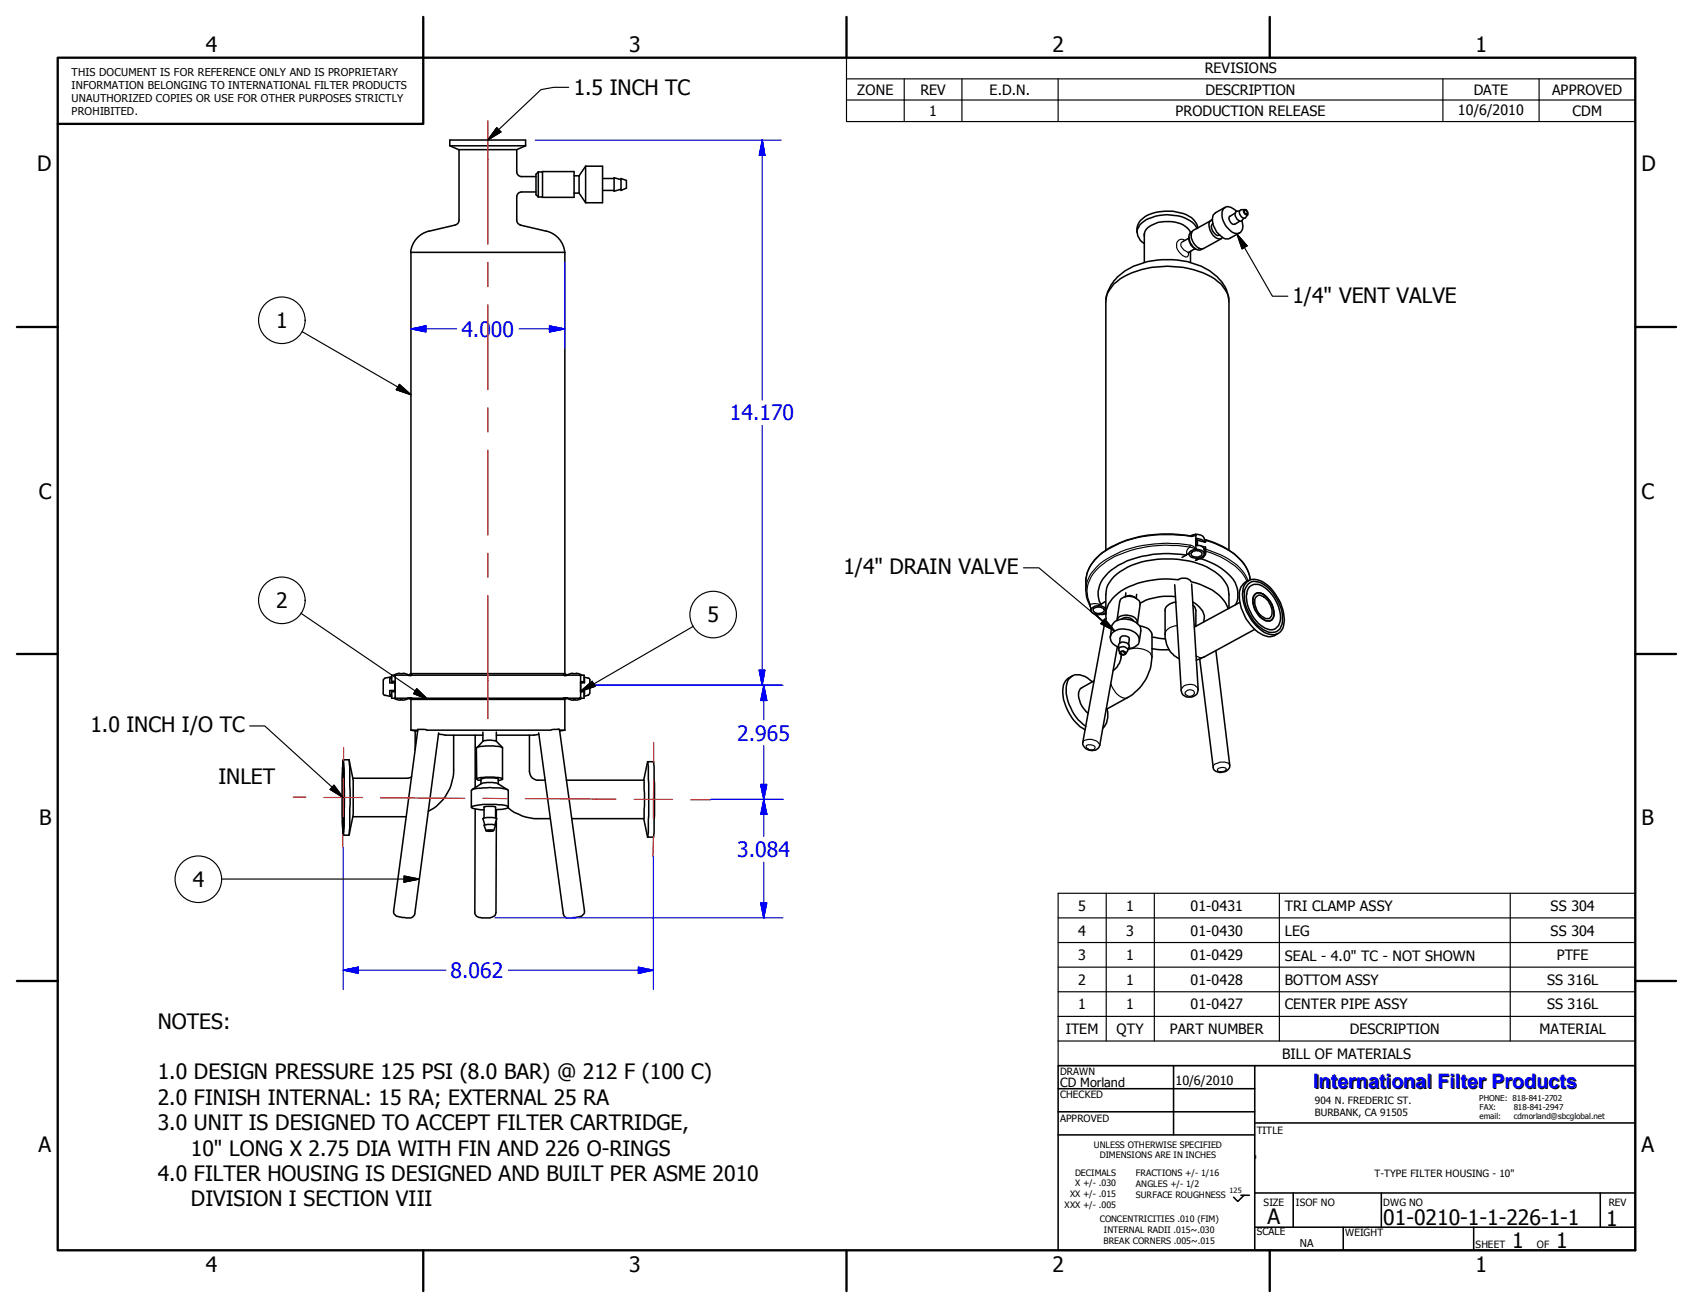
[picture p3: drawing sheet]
<svg xmlns="http://www.w3.org/2000/svg" width="279mm" height="216mm" viewBox="0 0 279 216" stroke-linecap="round" stroke-linejoin="round" font-family="sans-serif">
<!-- layer: Visible (ANSI) -->
<g fill="none" stroke="#000" stroke-width=".25">
<path d="M74.2 24.1h12.5M75.8 24.7v11.6M75.8 36.4a.83 .83 0 0 1-.7 .7l-4.3 1a4 4 0 0 0-3 3.6M85.3 36.4a.79 .79 0 0 0 .6 .7M85.3 28.4a.79 .79 0 0 0 .8 .7M85.3 24.7v3.7M85.3 32.5v3.8M85.9 37.1l4.3 1.1M86 29.1h2.5M86 31.7h2.5M86.1 31.7a.79 .79 0 0 0-.8 .8M86.7 24.1v-1h-12.5v1l1.5 .6h9.6"/>
<path d="M86.7 24.1l-1.4 .6M88.8 28.4v4.1M88.8 28.4l-.3 .4v3.3l.3 .4M88.8 32.5l.7 .1M89.5 28.3v4.3M89.5 28.3h5.2v4.3h-5.2M89.5 28.3l-.7 .1M90.2 38.1a4 4 0 0 1 3 3.6M94.7 29h.9M94.7 31.9h.9M95.6 29v2.9M95.6 31.9l1 1.6"/>
<path d="M96.6 27.4v6.1M96.6 27.4h2.8v6.1h-2.8M96.6 27.4l-1 1.6M99.4 29.5h1.9M99.4 31.4h1.9M102.5 29.7l-1.2-.4v2.3l1.2-.4M102.5 29.5l.9 .3v1.3l-.9 .3zM188.8 38.5v4.8M196.2 39.1a2.17 2.17 0 0 0 1.2 2M196.2 39.3l-1 .6M196.5 38.4a3.7 3.7 0 0 0-3.8-1.8 4.5 4.5 0 0 0-3.7 1.4l-.2 1M196.6 38.7l-.1 .1"/>
<path d="M196.7 38.2l-.2 .2a1.54 1.54 0 0 0 .2 2 1.18 1.18 0 0 0 1.7 .7M197.5 37.7a4.4 4.4 0 0 0-3.8-2.1 6.5 6.5 0 0 0-5.6 1.5 2.05 2.05 0 0 0 .7 3.1M197.7 37.7a3.3 3.3 0 0 0-3-2.6 8.1 8.1 0 0 0-5.7 .7 2.59 2.59 0 0 0-1.4 2.6M199.9 36.4l-3 1.6a1.89 1.89 0 0 0 .6 2.7l.2 .2a.86 .86 0 0 0 .9 .1l3-1.6M200.1 36.3h-.2a1.6 1.6 0 0 0 .1 2.2l.7 .7a.77 .77 0 0 0 1 0M200.2 36.9a1.34 1.34 0 0 0 .5 1.9h.6M202.2 34.2l-1.6 .9a1.87 1.87 0 0 0-.2 2.4 3 3 0 0 0 2.1 1.9h.3l1.8-1M203.8 35.2l-.8 .5a.86 .86 0 0 0 .6 1.3l1-.5M204.1 34.9l-.6-.5a1.04 1.04 0 0 0-1.3-.2 1.04 1.04 0 0 0-.5 1.1 3.4 3.4 0 0 0 2.3 3.2 1.18 1.18 0 0 0 1-1.7v-.4M204.6 34.8l-.5 .1a1.02 1.02 0 0 0-.1 1 1.02 1.02 0 0 0 .9 .6l.4-.5M205.2 34.7a.54 .54 0 0 1 .7 .1 .54 .54 0 0 1 0 .7l-.4-.1-.3-.4zM205.4 34.7a.39 .39 0 0 1 .4 .2 .39 .39 0 0 1-.1 .5h-.1a.48 .48 0 0 1-.2-.7z"/>
<path d="M205.4 34.6l-.7 .1a.86 .86 0 0 0 .6 1.3h.2l.4-.6M93.2 41.7h-25.4v69.5M93.2 41.7v69.5M182.5 49.5a7.1 7.1 0 0 1 3.9-5.2 14.2 14.2 0 0 1 13.2 .4 6.6 6.6 0 0 1 3.2 4.8M196.5 41.5v1.8M197.2 41l-1 .7M197.8 41h.1M179.2 96v1.4M181.7 99.8h-.2M182.4 99.3l-.7 .5M182.5 90.8v-41a4.1 4.1 0 0 1 1.8-3.3 13.5 13.5 0 0 1 9.2-2.5 13 13 0 0 1 8 2.9l.4 .5a3.6 3.6 0 0 1 .9 2.4v41M185 98.9a2.21 2.21 0 0 1 3.1 .4l.1 .5-.5 3.1a1.32 1.32 0 0 0-1.3-1.3 1.56 1.56 0 0 0-2.1 .8l.5-3.1z"/>
<path d="M185.6 98.5l1-.2 .5 .2 .5 .3M185.8 97.9l-.1 .6M187.6 98.1l-.1 .6M193.9 96.5l1 17.5M194 98.5a10 10 0 0 0-5.8 1.1M194.1 99.4a1.82 1.82 0 0 0-1.8 1.4v3.9M194.5 95.7a14.4 14.4 0 0 0-10 2.2 4.3 4.3 0 0 0-1.9 4.3l-.2 .2-3.7 20.2M194.5 95.6a1.63 1.63 0 0 1 2 .3M195.8 91.6a17.5 17.5 0 0 0-11.2 1.7 6.4 6.4 0 0 0-3.4 4.3 4 4 0 0 0 .5 2.2M195.8 91.6l-.7 .4M195.9 91.5l-.1 .1M196.5 96a9.9 9.9 0 0 1 5.4 3.1l.8 1.4"/>
<path d="M196.7 96.4l1 17.5M196.7 91.1a1.29 1.29 0 0 1 1.7 .2 .77 .77 0 0 1-1.1 .6 .57 .57 0 0 1-.7-.7zM196.8 99.4a3.3 3.3 0 0 1 2 2.6l-.2 .7M196.8 99.9l.3 .2 .3 .7v2.6M197.3 88.2l.6 .1a.93 .93 0 0 1 .9 .6v.6M197.3 90.7h.6a.65 .65 0 0 1 .8 .5 .65 .65 0 0 1-.5 .8 1.69 1.69 0 0 1-2-.4v-.2M197.4 90h.3a.93 .93 0 0 1 1.1 .7v.7M197.4 88.9l.8 .1 .5 .4M197.4 88.3v2.3M197.5 90h.1M197.6 89.2l-.2 .1M197.6 90h.1"/>
<path d="M197.6 89.2v.8M198.1 92.2a9.9 9.9 0 0 1 5.7 3.9 4.2 4.2 0 0 1 .1 3.7M198.1 92.2l-.8 .3M198.2 90.2l.7 .1v.3M198.6 91.8v.2M198.7 90.6l.2 .1M198.8 90.7h.1M198.9 90.9l-.1 .2M198.9 89.4v.1M199 89.1l-.1 .4-1.3-.3M199 91a1.12 1.12 0 0 1-.4 1l-.5 .2M205.7 96.1a2.35 2.35 0 0 1 3 .2 7.4 7.4 0 0 1 3.1 7 1.99 1.99 0 0 1-3.1 1.1 8 8 0 0 1-3.6-6.8 2.12 2.12 0 0 1 .6-1.5z"/>
<path d="M206 96.4a1.73 1.73 0 0 1 2.1-.2 7 7 0 0 1 3.5 6.8 1.72 1.72 0 0 1-2.7 1.1 6.9 6.9 0 0 1-3.5-6.8zM206.1 97a1.9 1.9 0 0 1 2.7 0 6.4 6.4 0 0 1 2.5 5.6 1.58 1.58 0 0 1-2.5 1.1 6.3 6.3 0 0 1-3.1-5.7zM206.1 95.8a2.43 2.43 0 0 0-1.6 2.9 7.6 7.6 0 0 0 4 6.1 2.13 2.13 0 0 0 2.4-.2M207.1 98a1.75 1.75 0 0 1 2.3 .9 3.4 3.4 0 0 1 .7 3 .92 .92 0 0 1-1.6 .3 3.5 3.5 0 0 1-1.6-3.7zM207.1 98.1a1.1 1.1 0 0 1 1.6 .2 3.4 3.4 0 0 1 1.4 3.8 1.17 1.17 0 0 1-1.8 0 3.5 3.5 0 0 1-1.4-3.8zM207.3 98.5a.61 .61 0 0 1 .9-.1 2.81 2.81 0 0 1 1.5 3.4 .91 .91 0 0 1-1.4 0 3 3 0 0 1-1.1-3.1zM63.2 114.5l.3 .3M63.2 112.2v2.2M63.5 114.7l1.1 .3M63.5 112l-.2 .2M64.6 111.9l-.3 .1v.7h.9M64.6 111.7l-1.1 .3"/>
<path d="M64.7 112.7v-.1l.1 .1M64.7 114v.1l.1-.1M65.1 115.3l1 .3M65.2 114h-.9v.7l.3 .1M65.3 111.4v3.9M65.3 111.4h-.7v1.1h.6v1.7h-.6v1.1h.7M65.3 111.4h1.9M65.9 111.2h.6M65.9 111.1l-.8 .3M66 115.5h.4M66.5 111.1l.9 .3M67.2 111.4h.6"/>
<path d="M67.2 115.3h.6M67.2 111.4h.8M67.3 115.3l.5 .1M67.4 115.3l-1 .3M67.8 111.2h25.4M67.8 115.4h25.4M67.8 111.4h.2M67.8 111.4v.1M67.8 115.2v.1M67.8 115.4v5.1M67.8 111.2l-.4 .2M67.8 115.3h.1"/>
<path d="M68 111.4h25M93 111.4l.2 .1M93 111.4h.2M93 115.3h.1M93 115.3h.2M93.2 111.4h.5M93.2 115.3h.5M93.2 115.2l2.5 .1M93.2 115.2l-27.9 .1M93.2 111.4v.1M93.2 115.2v.1M93.2 111.2l.4 .2"/>
<path d="M93.6 115.3l1 .3M93.7 115.3l-.5 .1v5.1M94.5 111.2h.6M94.5 111.1l-.9 .3M94.6 115.5h.3M95.1 111.1l.9 .3M95.7 111.4l.1 .2v3.5l-.1 .2M95.7 111.4h.7v1.1h-.6M95.7 111.4l-2.5 .1M95.8 114.2h.6v1.1h-.7M95.8 114h.7l-.1 .7M95.8 112.6h.2v.1"/>
<path d="M96 115.3l-1 .3M96 114v.1h-.2M96.4 112l.1 .7h-.7M96.4 111.8l.7 .2M97.1 111.9l.2 .3v2.2M97.1 114.7l-.7 .2M97.3 114.5l-.2 .2M177 111.6a2.69 2.69 0 0 0-1.5 3.3 8 8 0 0 0 3.6 5.6M178.5 113.5a1.65 1.65 0 0 0-.3 2.1l.6 1.2 .8 .9M180 100.6v.1M180.1 100.6a.77 .77 0 0 0 .9 .8h.6a.93 .93 0 0 0 .9-.4M180.3 112.5a3.3 3.3 0 0 0-3.2-1 1.95 1.95 0 0 0-1.1 2 8.1 8.1 0 0 0 3.2 6.4"/>
<path d="M180.5 100.5a1.43 1.43 0 0 1 1.7 0 .56 .56 0 0 1-.7 .7 .72 .72 0 0 1-.7 0 .72 .72 0 0 1-.3-.7zM181.2 100h.5l.8 .5M182.5 101.3l-.8 .1M182.7 117a3.4 3.4 0 0 1-.7 3.2M183.3 105.1l.2-1.7a1.91 1.91 0 0 1 2.2-1.2 2.96 2.96 0 0 1 2.5 1.4l.1 .5-.3 1.7M184.4 106.7l-2.9 16.4M184.7 106.9a1.65 1.65 0 0 1-1.4-2.1 2.47 2.47 0 0 1 3-.9 1.84 1.84 0 0 1 1.7 2.2l-.4 .5a2.03 2.03 0 0 1-1.4 .5M184.7 107a.73 .73 0 0 1 .1-.9 .73 .73 0 0 1 .9-.1l.4 .2a.43 .43 0 0 1 .2 .7l-.2 .3M184.8 106.2v-.9a.9 .9 0 0 1 1.6 .1l-.2 1M184.8 107.8l-.1-.5a.54 .54 0 0 1 .7-.6l.3 .1a.48 .48 0 0 1 .4 .7l-.4 .4M184.8 107.6a.57 .57 0 0 1 .6-.2 .57 .57 0 0 1 .4 .5 .57 .57 0 0 1-.6 .2 .57 .57 0 0 1-.4-.5zM185 107.6a.44 .44 0 0 1 .7 .3l-.5 .1a.26 .26 0 0 1-.2-.1 .26 .26 0 0 1 0-.3z"/>
<path d="M185 102.2a1.42 1.42 0 0 1 2.1 .3M185 108v.5M188.1 103.3l.7 .2a1.67 1.67 0 0 1 1.3 1.2v3.8M190.1 105.2l2.2 .3M190.1 107.1l1.4 .2h1.5M198 108.8l2.2 17.8M200.7 107.4l2.2 18.9M202.8 100.4a8.7 8.7 0 0 0-.3-3.8 8.5 8.5 0 0 0-5.5-3.8 16.9 16.9 0 0 0-10.9 .8 6.4 6.4 0 0 0-3.5 3.5l-.1 1v3.3M56.6 129v5.2M56.6 129h.1M56.6 134.2h.1M56.6 128.5v6.3z"/>
<path d="M56.6 126.6l.2 1.9v6.5l-.2 1.7-.1-2.1v-6.1zM56.6 125.9l.2 1.5v8.7l-.2 1.3-.1-1.6v-8zM56.6 125.4l.1 1a96.5 96.5 0 0 1-.1 11.5l-.1-1.5v-9.6zM56.6 136.7h.1M56.6 125.4h1M56.7 126.5l-.1 .1M57.6 125.4l.1 1.2 .1 3.9-.1 6.2-.1 1.2M57.6 125.4l.6 3.1M58.2 128.5v6.3M58.2 134.8l-.6 3.1h-1M58.2 134.8h8.9M67.8 120.5h1.2"/>
<path d="M67.8 120.5l.7 .1M67.9 128.2l-.6 .3h-9.1M68.5 120.6l.4 .1M68.5 120.6v3.2M70.4 120.5h20.5M70.4 120.5l-1.4-.1-4 30a.98 .98 0 0 0 1 1l1.2 .1a1 1 0 0 0 1.3-.7l3.9-29.8M72.4 121.2a27.5 27.5 0 0 0 5.6 .1h1.7M74.9 121.3v5.8a7.8 7.8 0 0 1-4.2 6.8M77.8 133.2v-2.7l.2-.2 .9-.2a13.8 13.8 0 0 1 4.9 .3l.1 2.8M77.9 130.4l1.5-1.1a4.9 4.9 0 0 1 2.8 0l1.6 1.1M78.4 133.5v17.1a1.09 1.09 0 0 0 1.2 .9h.5a1.68 1.68 0 0 0 1.7-.6l.1-15.6M78.4 121.3v8.7"/>
<path d="M78.7 128.6l-.1-5.2a8 8 0 0 1 4.3 0v5.2M79.4 128.8h-.5l-.2-.2a7.3 7.3 0 0 1 4.1-.1l.1 .2-.7 .1M79.4 129.3v-.7a5.5 5.5 0 0 1 2.8 0v.7M79.7 122.4a3.8 3.8 0 0 1 2.2-.1l1 1.1M79.7 120.8v1.6M79.7 122.4l-1 1M79.9 133.7l-1.7-.2-.4-.3a10.6 10.6 0 0 1 5.7-.2l.4 .2-.2 .2-1.9 .3M79.9 135v-1.8l.4-.1h1.1l.4 .1v1.8M80 136.1l-.3-1a3.4 3.4 0 0 1 2.3 0l-.3 1M80.2 137.1l-.3-.9 .6-.1 1.3 .1-.3 .9M80.2 137.1h1.3l-.6 .1zM80.4 137.1h.9z"/>
<path d="M81.9 120.8v1.6M81.9 133.7v1.4M83.8 133.3a7.4 7.4 0 0 0 5 1.8h2M87.4 121.3v6.1a1.41 1.41 0 0 0 1.4 1.4h1.2M88.9 121.2l-.8 .1h-6.2M91 120.5l1.3-.1 4.2 30a1.1 1.1 0 0 1-1.3 1l-1 .1a.94 .94 0 0 1-1.2-.7l-4.1-29.8M92.3 120.5h.9M93.2 120.5l-.8 .1M93.5 128.8h12.7M94.4 135.1h11.8M106.2 128.8l.7-3.1h1l.1 3.6-.1 8.1v.8h-1M106.2 128.8l.2 2.1-.2 4.2"/>
<path d="M106.2 135.1l.7 3.1M106.9 125.7l.1 .8 .1 2.8v5.3l-.1 2.8-.1 .8"/>
</g>
<!-- layer: Visible Narrow (ANSI) -->
<g fill="none" stroke="#000" stroke-width=".19">
<path d="M195.2 39.9a.67 .67 0 0 0 0 1.1l.8 .7h.2M195.5 39.7a.86 .86 0 0 0-1 0 .86 .86 0 0 0-.3 .9 2.14 2.14 0 0 0 1.7 1.8l.3-.4v-.3M179.8 99.7l.1 .1 .2 .8M196.4 88.5a21.5 21.5 0 0 0-12.2 1.5 8.1 8.1 0 0 0-4.9 4.9l-.1 1.1M196.4 90v.2a22.2 22.2 0 0 0-12.4 1.6 8.6 8.6 0 0 0-4.4 4.5 5.4 5.4 0 0 0 .3 3.5 2.08 2.08 0 0 1 1.6 0M197.3 88.2l-.5 .3M197.3 90.7l-.2-.1a.75 .75 0 0 0-.9-.2 .75 .75 0 0 0-.4 .8l.1 .3M197.4 88.3l-.7 .3-.3-.1M197.4 90.6l-.2-.2a2.29 2.29 0 0 0-1.7-.5 19.7 19.7 0 0 0-13.4 2.7 6 6 0 0 0-2.9 4.8M197.4 92.5h.1M198.9 89.2a12 12 0 0 1 6.2 3.7 5.4 5.4 0 0 1 1.2 2.8M198.9 90.6a12.6 12.6 0 0 1 6.1 3.6l1 1.7"/>
<path d="M199 91a12 12 0 0 1 6.2 3.9l.6 1.1M180.9 101.4l1.4 1.3M183.3 112.8a3 3 0 0 0 2.6 2.5l.2-.2M185.1 108.1l-.1 .4M186.1 107.3a3.9 3.9 0 0 1 3.7 .5l.3 .7M194.3 103.3a1.95 1.95 0 0 0-2 1.4M195.8 114a.75 .75 0 0 1 .8-.1 .75 .75 0 0 1 .5 .6 .81 .81 0 0 1-.8 .4 .81 .81 0 0 1-.7-.6zM197.4 108.3l.3 .1a.9 .9 0 0 0 1 .1M197.7 113.9a1.54 1.54 0 0 0-2.6-.3l-.2 .4M178.7 122.6a1.29 1.29 0 0 1 1.5-.6l.3 .2a1.14 1.14 0 0 1 1 .9M179.3 123.1a1.2 1.2 0 0 1 1.4 .2v.1a.81 .81 0 0 1-.8 .4 .81 .81 0 0 1-.6-.7zM201.1 126.8l.9-.1 .4 .2a.93 .93 0 0 1-1.5 .2z"/>
<path d="M202.9 126.3a1.51 1.51 0 0 0-2-.3 .65 .65 0 0 0-.7 .6"/>
</g>
<g fill="none" stroke="#000" stroke-width=".25">
<path d="M196.2 41.7h-.1M179.2 97.4a7 7 0 0 0 .7 2.7l.2 .5 .2-.3 .4-.2 .5-.1 .3-.2M196.8 88.5a22 22 0 0 0-13.3 1.7 8.2 8.2 0 0 0-4.1 4.4l-.2 1.4M197.4 88.3l-.1-.1-.8 .3M197.4 90.6v.1l-.9 .2-.3 .5-.3 .1M198.9 90.6l.1 .4M199 89.1a12.2 12.2 0 0 1 6.4 4.1l.7 1.5 .2 1M204.6 99.4l-7.5 4.1M180.5 112.4l-2 1.1M180.8 101.4l1.5 1.3M185 108.5a3.6 3.6 0 0 1-1.3 2.2M190.1 108.5a8 8 0 0 1-4 6.6l-3.5 2"/>
<path d="M192.3 104.7a4.1 4.1 0 0 0 2.3 4M197.7 113.9a1.45 1.45 0 0 1-1.2 1.2 1.45 1.45 0 0 1-1.5-.8l-.1-.3M207.1 103.9l-8.4 4.6-1.3 .5M178.7 122.6a1.42 1.42 0 0 0 1.8 1.2h.3l.4-.2 .3-.5M202.9 126.3a1.31 1.31 0 0 1-1.4 1.2 1.11 1.11 0 0 1-1.3-.9"/>
</g>
<!-- layer: Symbol (ANSI) -->
<g fill="none" stroke="#000" stroke-width=".19">
<path d="M93.9 14.4h-2.5l-2.1 .4-8.7 8.3 2.1-1.3-.7-.7-1.4 1.9M139.7 13v-3.5h130.2v3.5M139.7 16.5h130.2M149.2 13v7.1M158.7 13v7.1M174.6 13v7.1M238.1 13v7.1M254 13v7.1M269.9 13h-130.2v3.5M269.9 13v7.1h-130.2v-3.6M204.2 38.7l1.6 1.9-.8 .5zM204.2 38.7l5.8 10.2h2.5"/>
<path d="M49.8 54.7l18 10.5M65.9 63.4l1.9 1.8-2.4-.9zM168.9 93.7h2.5l12.6 10.4M41.2 119.8h2.5l12.8 11.7-1.4-1.9-.6 .7 2 1.2M49.7 101.2l20.9 14.2M68.8 113.7l1.8 1.7-2.3-.9zM95.8 114.1l1.9-1.6 .5 .8zM114.4 103.4l-18.6 10.7M182.3 102.2l1.7 1.9-2.3-1.2zM36.6 145.1h32.6M66.7 144.6l2.5 .5-2.5 .5zM174.6 151.5h95.3"/>
<path d="M174.6 155.6h95.3M174.6 159.6h95.3M182.6 147.4v24.4M190.5 147.4v24.4M211.1 147.4v24.4M249.2 147.4v24.4M174.6 167.8h95.3v-20.4h-95.3v24.4M174.6 171.8v4.1h95.3v-4.1M174.6 163.7h95.3M269.9 167.8v4h-95.3"/>
<circle cx="46.5" cy="52.9" r="3.8"/>
<circle cx="46.5" cy="99.1" r="3.8"/>
<circle cx="117.7" cy="101.4" r="3.8"/>
<circle cx="32.7" cy="145.1" r="3.8"/>
</g>
<!-- layer: Border (ANSI) -->
<g fill="none" stroke="#000" stroke-width=".38">
<path d="M9.5 9.5h260.4v196.9h-260.4zM69.8 2.8v17.6h-60.3M139.7 2.8v6.7M209.5 2.8v6.7M2.8 54h6.7M269.9 54h6.7M2.8 107.9h6.7M269.9 107.9h6.7M2.8 161.9h6.7M269.9 161.9h6.7M69.8 206.4v6.7M139.7 206.4v6.7"/>
<path d="M209.5 206.4v6.7"/>
</g>
<!-- layer: Title (ANSI) -->
<g fill="none" stroke="#000" stroke-width=".25">
<path d="M174.6 175.9h95.3v30.5h-95.3zM174.6 179.7h32.5M193.7 175.9v11.4M207.1 175.9v30.5M174.6 183.5h32.5M174.6 187.3h32.5M204.8 197.3h1.4M205.3 197.3l-1 1-.7-.7M207.1 190.8h.1M207.1 191.1h.1M207.1 185.4h62.8M207.1 196.9h62.8"/>
<path d="M213.4 196.9v5.7M228 196.9v5.7M264.1 196.9v5.7M207.1 202.6h62.8M221.7 202.6v3.8M243.2 202.6v3.8"/>
</g>
<!-- layer: Center Mark (ANSI) -->
<path d="M56.6 137.8v2.1M56.6 128.5v6.3M56.7 123.4v2.1M107.8 138.1v3.3M107.9 128.8l-.1 6.3M107.9 122.6v3.2" fill="none" stroke="#f00" stroke-width=".19"/>
<!-- layer: Centerline (ANSI) -->
<g fill="none" stroke="#f00" stroke-width=".19">
<path d="M80.5 19.9v20.4M80.5 43.3v4M80.5 50.3v14M80.5 67.3v4M80.5 74.3v14M80.5 91.3v4M80.5 98.3v20.3M48.4 131.6h2.1M53.5 131.6h6.3M62.8 131.7l13.9 .1M79.7 131.8h4M86.7 131.8l15 .1"/>
<path d="M104.6 132h6.4M114 132h3.3"/>
</g>
<!-- layer: Dimension (ANSI) -->
<g fill="none" stroke="#00f" stroke-width=".19">
<path d="M88.3 23.1h40.7M125.8 23.1l.4 2.6h-.9zM125.8 23.1v42.9M67.8 54.3l2.5-.5v1zM67.8 54.3h7.6M85.7 54.3h7.5M90.7 53.8l2.5 .5-2.5 .5zM93.2 43.2v14.3M125.8 70.2v42.9M98 113.1h31.2M125.3 110.6h.9l-.4 2.5zM126 113.1l.6 2.5h-1.1z"/>
<path d="M126 113.1v5.7M56.6 139.9v23.4M117.3 132h11.9M125.5 129.5h1.1l-.6 2.5zM126 132l.6 2.4h-1.1zM126 123.1v14.9M81.7 151.5h47.5M105.3 159.6l2.5 .5-2.5 .6zM107.8 141.4v21.9M125.5 149h1.1l-.6 2.5zM126 142.3v9.2M56.6 160.1l2.5-.5v1.1z"/>
<path d="M56.6 160.1h17M83.9 160.1h23.9"/>
</g>
<g fill="#00f" stroke="#00f" stroke-width=".19">
<path d="M125.8 23.1l.4 2.6z"/>
<path d="M125.8 23.1l.4 2.6h-.9z"/>
<path d="M125.3 110.6l.5 2.5z"/>
<path d="M125.3 110.6h.9l-.4 2.5z"/>
<path d="M126 113.1l.6 2.5z"/>
<path d="M126 113.1l.6 2.5h-1.1z"/>
<path d="M125.5 129.5l.5 2.5z"/>
<path d="M125.5 129.5h1.1l-.6 2.5z"/>
<path d="M125.5 149l.5 2.5z"/>
<path d="M125.5 149h1.1l-.6 2.5z"/>
<path d="M126 132l.6 2.4z"/>
<path d="M126 132l.6 2.4h-1.1z"/>
<path d="M56.6 160.1l2.5-.5z"/>
<path d="M56.6 160.1l2.5-.5v1.1z"/>
<path d="M105.3 160.7l2.5-.6z"/>
<path d="M105.3 159.6l2.5 .5-2.5 .6z"/>
<path d="M67.8 54.3l2.5-.5z"/>
<path d="M67.8 54.3l2.5-.5v1z"/>
<path d="M90.7 54.8l2.5-.5z"/>
<path d="M90.7 53.8l2.5 .5-2.5 .5z"/>
</g>
<!-- layer: Symbol (ANSI) -->
<g fill="#000" stroke="#000" stroke-width=".19">
<path d="M82 21.1l-1.5 2zM82 21.1l.7 .7-2.2 1.3zM204.2 38.7l1.6 1.9zM204.2 38.7l1.6 1.9-.8 .5zM65.4 64.3l2.4 .9zM65.9 63.4l1.9 1.8-2.4-.9zM68.3 114.5l2.3 .9zM68.8 113.7l1.8 1.7-2.3-.9zM95.8 114.1l1.9-1.6zM95.8 114.1l1.9-1.6 .5 .8zM181.7 102.9l2.3 1.2zM182.3 102.2l1.7 1.9-2.3-1.2z"/>
<path d="M54.5 130.3l2.1 1.3zM55.1 129.6l1.5 2-2.1-1.3zM66.7 145.6l2.5-.5zM66.7 144.6l2.5 .5-2.5 .5z"/>
</g>
<g font-size="3.5">
<text x="34" y="8.5">4</text>
<text x="103.8" y="8.5">3</text>
<text x="173.7" y="8.5">2</text>
<text x="243.5" y="8.5">1</text>
<text x="94.7" y="15.7">1.5 INCH TC</text>
<text x="6.2" y="28.3">D</text>
<text x="270.9" y="28.3">D</text>
<text x="213.3" y="50">1/4&quot; VENT VALVE</text>
<text x="45.6" y="54.1">1</text>
<text x="6.4" y="82.3">C</text>
<text x="270.9" y="82.3">C</text>
<text x="139.2" y="94.8">1/4&quot; DRAIN VALVE</text>
<text x="45.6" y="100.4">2</text>
<text x="116.8" y="102.7">5</text>
<text x="14.9" y="120.8">1.0 INCH I/O TC</text>
<text x="36.1" y="129.5">INLET</text>
<text x="6.5" y="136.2">B</text>
<text x="270.9" y="136.2">B</text>
<text x="31.8" y="146.4">4</text>
<text x="26" y="169.9">NOTES:</text>
<text x="26" y="178.2">1.0 DESIGN PRESSURE 125 PSI (8.0 BAR) @ 212 F (100 C)</text>
<text x="26" y="182.4">2.0 FINISH INTERNAL: 15 RA; EXTERNAL 25 RA</text>
<text x="6.3" y="190.2">A</text>
<text x="26" y="186.6">3.0 UNIT IS DESIGNED TO ACCEPT FILTER CARTRIDGE,</text>
<text x="31.5" y="190.8">10&quot; LONG X 2.75 DIA WITH FIN AND 226 O-RINGS</text>
<text x="270.9" y="190.2">A</text>
<text x="26" y="194.9">4.0 FILTER HOUSING IS DESIGNED AND BUILT PER ASME 2010</text>
<text x="31.5" y="199.1">DIVISION I SECTION VIII</text>
<text x="209.2" y="202.1">A</text>
<text x="228.3" y="202.2">01-0210-1-1-226-1-1</text>
<text x="265" y="202.4">1</text>
<text x="34" y="209.9">4</text>
<text x="103.8" y="210">3</text>
<text x="173.7" y="210">2</text>
<text x="243.5" y="209.9">1</text>
<text x="249.6" y="206.1">1</text>
<text x="256.8" y="206.1">1</text>
</g>
<g font-size="3.5" fill="#00f">
<text x="76.1" y="55.6">4.0</text>
<text x="81" y="55.6">00</text>
<text x="120.5" y="69.4">14.170</text>
<text x="121.7" y="122.2">2.965</text>
<text x="121.7" y="141.4">3.084</text>
<text x="74.4" y="161.4">8.062</text>
</g>
<text font-size="3.3" fill="#00f" x="216.7" y="179.6">International Filter Products</text>
<g font-size="2.3">
<text x="141.5" y="15.6">ZONE</text>
<text x="151.9" y="15.6">REV</text>
<text x="163.3" y="15.6">E.D.N.</text>
<text x="198.8" y="12.1">REVISIONS</text>
<text x="198.9" y="15.6">DESCRIPTION</text>
<text x="243.2" y="15.6">DATE</text>
<text x="256.2" y="15.6">APPROVED</text>
<text x="153.4" y="19.2">1</text>
<text x="194" y="19.2">PRODUCTION RELEASE</text>
<text x="240.6" y="19">10/6/2010</text>
<text x="259.5" y="19.2">CDM</text>
<text x="177.9" y="150.4">5</text>
<text x="177.9" y="154.4">4</text>
<text x="185.9" y="150.4">1</text>
<text x="185.9" y="154.4">3</text>
<text x="196.5" y="150.4">01-0431</text>
<text x="196.5" y="154.4">01-0430</text>
<text x="212" y="150.4">TRI CLAMP ASSY</text>
<text x="212" y="154.4">LEG</text>
<text x="255.9" y="150.4">SS 304</text>
<text x="255.9" y="154.4">SS 304</text>
<text x="177.9" y="158.5">3</text>
<text x="185.9" y="158.5">1</text>
<text x="196.5" y="158.5">01-0429</text>
<text x="212" y="158.6">SEAL - 4.0&quot; TC - NOT SHOWN</text>
<text x="256.9" y="158.5">PTFE</text>
<text x="177.9" y="162.6">2</text>
<text x="177.9" y="166.6">1</text>
<text x="185.9" y="162.6">1</text>
<text x="185.9" y="166.6">1</text>
<text x="196.5" y="162.6">01-0428</text>
<text x="196.5" y="166.6">01-0427</text>
<text x="212" y="162.6">BOTTOM ASSY</text>
<text x="212" y="166.6">CENTER PIPE ASSY</text>
<text x="255.3" y="162.6">SS 316L</text>
<text x="255.3" y="166.6">SS 316L</text>
<text x="175.9" y="170.7">ITEM</text>
<text x="184.3" y="170.7">QTY</text>
<text x="193" y="170.7">PART NUMBER</text>
<text x="222.8" y="170.7">DESCRIPTION</text>
<text x="254.1" y="170.7">MATERIAL</text>
<text x="211.6" y="174.8">BILL OF MATERIALS</text>
</g>
<g font-size="2.1">
<text x="174.9" y="179.4">CD Morland</text>
<text x="194" y="179.1">10/6/2010</text>
</g>
<g font-size="1.8">
<text x="11.8" y="12.6">THIS DOCUMENT IS FOR REFERENCE ONLY AND IS PROPRIETARY</text>
<text x="11.8" y="14.7">INFORMATION BELONGING TO INTERNATIONAL FILTER PRODUCTS</text>
<text x="11.8" y="16.9">UNAUTHORIZED COPIES OR USE FOR OTHER PURPOSES STRICTLY</text>
<text x="11.8" y="19">PROHIBITED.</text>
<text x="214.5" y="205.8">NA</text>
</g>
<g font-size="1.7">
<text x="174.9" y="177.4">DRAWN</text>
<text x="174.9" y="181.2">CHECKED</text>
<text x="174.9" y="185.2">APPROVED</text>
<text x="217" y="182.3">904 N. FREDERIC ST.</text>
<text x="217" y="184.2">BURBANK, CA 91505</text>
<text x="207.4" y="187.2">TITLE</text>
<text x="226.8" y="194.3">T-TYPE FILTER HOUSING - 10&quot;</text>
<text x="207.4" y="203.9">SCALE</text>
<text x="208.5" y="199">SIZE</text>
<text x="213.9" y="199">ISOF NO</text>
<text x="228.3" y="199">DWG NO</text>
<text x="265.5" y="199">REV</text>
<text x="222" y="204.1">WEIGHT</text>
<text x="243.5" y="206.1">SHEET</text>
<text x="253.6" y="206.1">OF</text>
</g>
<g font-size="1.5">
<text x="180.5" y="189.4">UNLESS OTHERWISE SPECIFIED</text>
<text x="181.5" y="191.2">DIMENSIONS ARE IN INCHES</text>
<text x="176.6" y="197.6">XX +/- .015</text>
<text x="177.4" y="194.1">DECIMALS</text>
<text x="177.4" y="195.8">X +/- .030</text>
<text x="187.5" y="194.2">FRACTIONS +/- 1/16</text>
<text x="187.5" y="196">ANGLES +/- 1/2</text>
<text x="187.5" y="197.7">SURFACE ROUGHNESS</text>
<text x="175.7" y="199.4">XXX +/- .005</text>
<text x="181.5" y="201.7">CONCENTRICITIES .010 (FIM)</text>
<text x="182.2" y="203.5">INTERNAL RADII .015~.030</text>
<text x="182.1" y="205.3">BREAK CORNERS .005~.015</text>
</g>
<g font-size="1.3">
<text x="244.1" y="181.8">PHONE: 818-841-2702</text>
<text x="244.2" y="183.3">FAX:</text>
<text x="244.2" y="184.7">email:</text>
<text x="249.8" y="183.3">818-841-2947</text>
<text x="249.8" y="184.7">cdmorland@sbcglobal.net</text>
</g>
<text font-size="1.2" x="202.9" y="196.9">125</text>
</svg>
